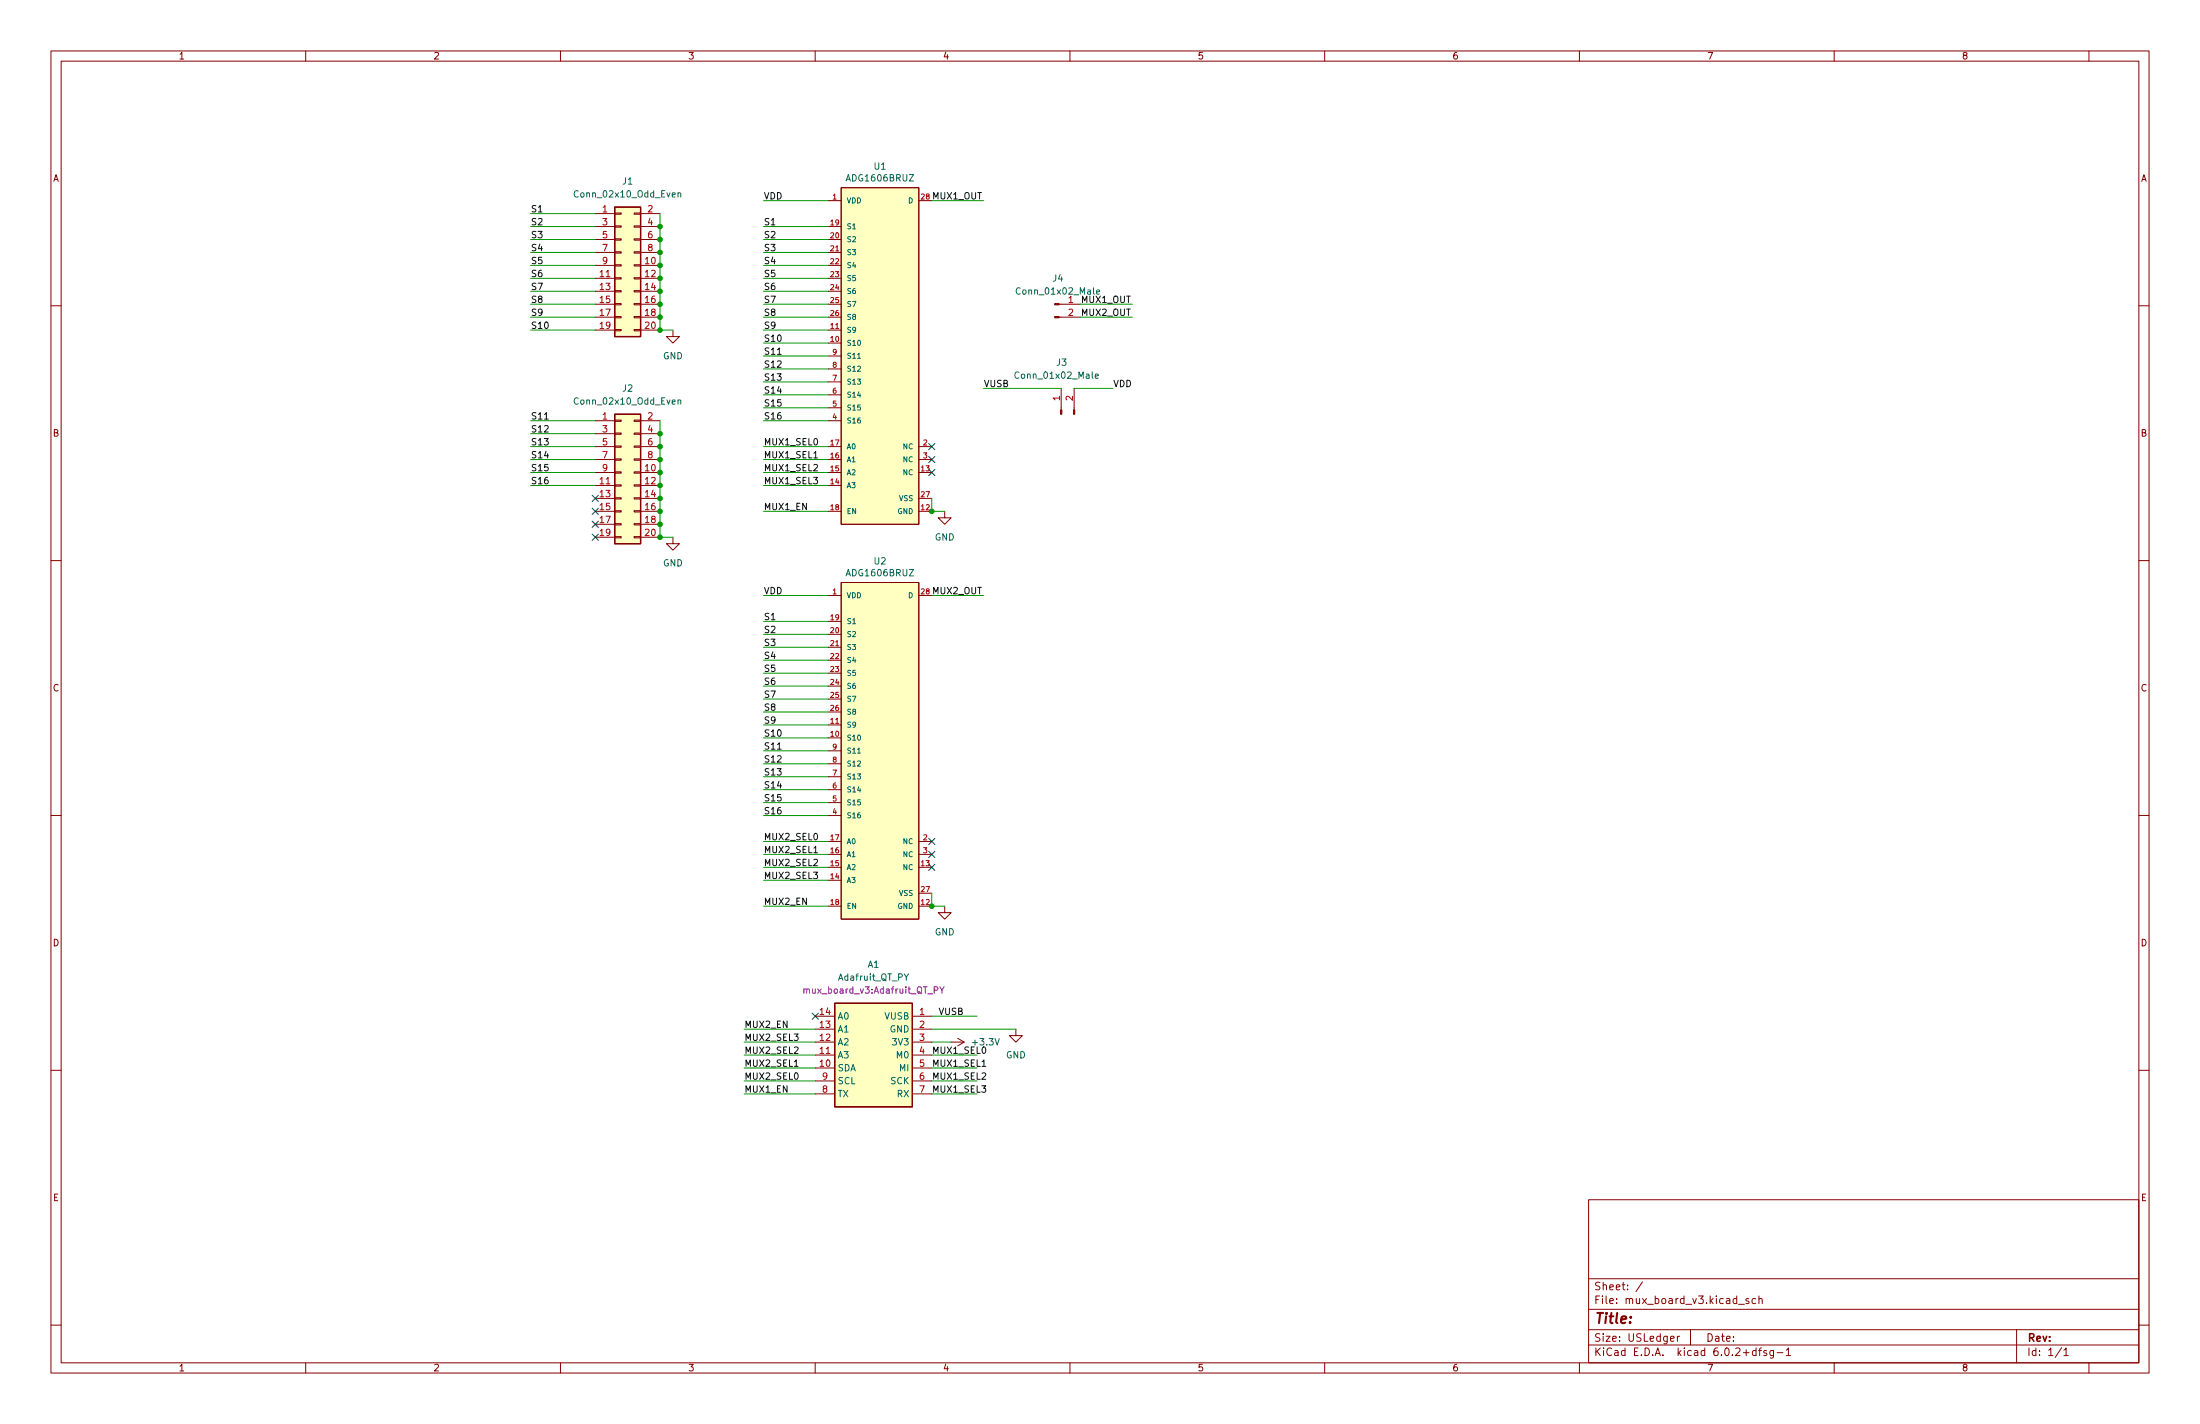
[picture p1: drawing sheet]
<svg xmlns="http://www.w3.org/2000/svg" width="432mm" height="279mm" viewBox="0 0 432 279" stroke-linecap="round" stroke-linejoin="round" font-family="sans-serif">
<g fill="none" stroke="#840000" stroke-width=".2">
<path d="M10 10h411.8v259.4h-411.8zM12 12h407.8v255.4h-407.8zM60 10v2M110 10v2M160 10v2M210 10v2M260 10v2M310 10v2M360 10v2M410 10v2M162.6 39.4h2.5M165.1 36.8h15.2v66.1h-15.2z"/>
<path d="M180.3 39.4h2.6M10 60h2M116.8 44.5h3.8M116.8 47h3.8M116.8 49.5h3.8M116.8 52.1h3.8M116.8 54.6h3.8M116.8 57.2h3.8M116.8 59.7h3.8M116.8 41.9h3.8M120.6 59.6h1.3v.2h-1.3zM120.6 57h1.3v.3h-1.3z"/>
<path d="M120.6 54.5h1.3v.2h-1.3zM120.6 51.9h1.3v.3h-1.3zM120.6 49.4h1.3v.3h-1.3zM120.6 46.9h1.3v.2h-1.3zM120.6 44.3h1.3v.3h-1.3zM120.6 41.8h1.3v.2h-1.3zM124.5 59.6h1.2v.2h-1.2zM124.5 57h1.2v.3h-1.2zM124.5 54.5h1.2v.2h-1.2zM124.5 51.9h1.2v.3h-1.2zM124.5 49.4h1.2v.3h-1.2zM124.5 46.9h1.2v.2h-1.2z"/>
<path d="M124.5 44.3h1.2v.3h-1.2zM124.5 41.8h1.2v.2h-1.2zM125.7 44.5h3.8M125.7 47h3.8M125.7 49.5h3.8M125.7 52.1h3.8M125.7 54.6h3.8M125.7 57.2h3.8M125.7 59.7h3.8M125.7 41.9h3.8M162.6 44.5h2.5M162.6 47h2.5"/>
<path d="M162.6 49.5h2.5M162.6 52.1h2.5M162.6 54.6h2.5M162.6 57.2h2.5M162.6 59.7h2.5M207.9 59.7h4.2M419.8 60h2M116.8 64.8h3.8M116.8 62.2h3.8M120.6 64.6h1.3v.3h-1.3zM120.6 62.1h1.3v.3h-1.3zM124.5 64.6h1.2v.3h-1.2z"/>
<path d="M124.5 62.1h1.2v.3h-1.2zM125.7 64.8h3.8M125.7 62.2h3.8M132.1 64.8v1.2h1.2l-1.2 1.3-1.3-1.3h1.3M162.6 67.3h2.5M162.6 64.8h2.5M162.6 62.2h2.5M162.6 77.5h2.5M162.6 74.9h2.5M162.6 72.4h2.5M162.6 69.9h2.5M207.9 62.2h4.2"/>
<path d="M208.3 76.2v4.2M210.8 76.2v4.2M116.8 92.7h3.8M116.8 95.3h3.8M116.8 90.2h3.8M116.8 87.6h3.8M116.8 97.8h3.8M116.8 82.6h3.8M116.8 85.1h3.8M120.6 97.7h1.3v.2h-1.3zM120.6 95.1h1.3v.3h-1.3zM120.6 92.6h1.3v.2h-1.3z"/>
<path d="M120.6 90h1.3v.3h-1.3zM120.6 87.5h1.3v.3h-1.3zM120.6 85h1.3v.2h-1.3zM120.6 82.4h1.3v.3h-1.3zM124.5 97.7h1.2v.2h-1.2zM124.5 95.1h1.2v.3h-1.2zM124.5 92.6h1.2v.2h-1.2zM124.5 90h1.2v.3h-1.2zM124.5 87.5h1.2v.3h-1.2zM124.5 85h1.2v.2h-1.2zM124.5 82.4h1.2v.3h-1.2zM125.7 92.7h3.8"/>
<path d="M125.7 95.3h3.8M125.7 90.2h3.8M125.7 87.6h3.8M125.7 97.8h3.8M125.7 82.6h3.8M125.7 85.1h3.8M162.6 92.7h2.5M162.6 95.3h2.5M162.6 90.2h2.5M162.6 87.6h2.5M162.6 82.6h2.5M162.6 80h2.5"/>
<path d="M180.3 92.7h2.6M180.3 90.2h2.6M180.3 87.6h2.6M180.3 97.8h2.6M10 110h2M116.8 100.3h3.8M116.8 102.9h3.8M116.8 105.4h3.8M120.6 105.3h1.3v.2h-1.3zM120.6 102.7h1.3v.3h-1.3zM120.6 100.2h1.3v.3h-1.3zM124.5 105.3h1.2v.2h-1.2z"/>
<path d="M124.5 102.7h1.2v.3h-1.2zM124.5 100.2h1.2v.3h-1.2zM125.7 100.3h3.8M125.7 102.9h3.8M125.7 105.4h3.8M132.1 105.4v1.3h1.2l-1.2 1.3-1.3-1.3h1.3M162.6 100.3h2.5M162.6 116.8h2.5M165.1 114.3h15.2v66h-15.2zM180.3 100.3h2.6M180.3 116.8h2.6M185.4 100.3v1.3h1.3l-1.3 1.3-1.3-1.3h1.3"/>
<path d="M419.8 110h2M162.6 121.9h2.5M162.6 124.5h2.5M162.6 127h2.5M162.6 129.5h2.5M162.6 132.1h2.5M162.6 134.6h2.5M162.6 137.2h2.5M162.6 139.7h2.5M10 160h2M162.6 144.8h2.5M162.6 142.2h2.5"/>
<path d="M162.6 157.5h2.5M162.6 154.9h2.5M162.6 152.4h2.5M162.6 149.9h2.5M162.6 147.3h2.5M419.8 160h2M162.6 160h2.5M162.6 177.8h2.5M162.6 170.2h2.5M162.6 172.7h2.5M162.6 167.6h2.5M162.6 165.1h2.5"/>
<path d="M180.3 177.8h2.6M180.3 170.2h2.6M180.3 167.6h2.6M180.3 165.1h2.6M180.3 175.3h2.6M185.4 177.8v1.3h1.3l-1.3 1.2-1.3-1.2h1.3M160 199.4h3.8M179.1 199.4h3.8M10 210h2M160 209.6h3.8M160 212.1h3.8M160 214.6h3.8"/>
<path d="M160 207h3.8M160 204.5h3.8M160 201.9h3.8M179.1 209.6h3.8M179.1 212.1h3.8M179.1 214.6h3.8M179.1 207h3.8M179.1 204.5h3.8M179.1 201.9h3.8M186.7 204.5h2.5M188 203.7l1.2 .8M189.2 204.5l-1.2 .7"/>
<path d="M199.4 201.9v1.3h1.3l-1.3 1.3-1.3-1.3h1.3M419.8 210h2M311.8 235.4h108v32h-108zM10 260h2M311.8 256.9h108M311.8 250.9h108M322.4 251.5l-1.3 1.9M341.2 255.9h1.2M343.2 254.9l-.3-.1-.2 .2v.2l.5 .2v.3h-.5M344.6 254.9l-.4-.1-.3 .3 .1 .6h.6M345.2 254.9l.2-.1 .4 .1 .1 .9M345.2 254.3v1.5"/>
<path d="M419.8 260h2M60 267.4v2M110 267.4v2M160 267.4v2M210 267.4v2M260 267.4v2M310 267.4v2M311.8 263.9h108M311.8 260.9h108M327.9 262.7l.7-.2-.1-.3h-.4l-.2 .2v.7h.6M329.2 262.2v1M329.7 262.2l-.5 .3"/>
<path d="M331.8 260.9v3M344.7 265h-.5l-.3 .3 .2 .6h.6M344.7 264.5v1.5M345.2 265h.5M345.7 264.5l-.3 .2v1.3M346.7 265h-.3l-.2 .2v.2l.5 .1v.4h-.5M348.1 265v1.2l-.3 .3-.4-.1M348.1 265h-.4l-.3 .3 .1 .6h.6M348.8 265.4h1.1M350.6 264.9l.4-.4v1.5M350.6 266h.8M360 267.4v2"/>
<path d="M395.8 260.9v6.5M404.7 264.4l-1.3 1.9M405.1 264.9l.4-.4v1.5M405.1 266h.8M410 267.4v2"/>
</g>
<g fill="#ffffc2" stroke="#ffffc2" stroke-width=".2">
<path d="M165.1 36.8h15.2v66.1h-15.2z"/>
<path d="M163.8 196.9h15.3v20.3h-15.3z"/>
<path d="M165.1 114.3h15.2v66h-15.2z"/>
<path d="M120.6 40.6h5.1v25.4h-5.1z"/>
<path d="M120.6 81.3h5.1v25.4h-5.1z"/>
</g>
<path d="M133.1 37.9h.5v.8M133.1 37.8v.9M215.2 57.3l.6-.1v-.3h-.4l-.2 .2 .1 .6h.5M133.1 78.6l.5-.1v.8M133.1 78.5v.8M168.3 70.3h.6M215 73.8l.6-.1-.1-.3h-.3l-.2 .2v.6h.5M168.3 147.8h.6M177.5 191.1l.4 .6 .4-.6" fill="none" stroke="#006464" stroke-width=".2"/>
<path d="M120.6 40.6h5.1v25.4h-5.1zM120.6 81.3h5.1v25.4h-5.1zM163.8 196.9h15.3v20.3h-15.3z" fill="none" stroke="#840000" stroke-width=".25"/>
<path d="M183.4 194.3l.6-.1v-.5l-.6-.1v1.3M184.5 193.6l.4 .7 .4-.7M184.9 194.3v.6" fill="none" stroke="#840084" stroke-width=".2"/>
<g fill="#840000" stroke="#840000" stroke-width=".2">
<path d="M210.7 80.4h.2v.9h-.2z"/>
<path d="M208.2 80.4h.2v.9h-.2z"/>
<path d="M207 62.1h.9v.3h-.9z"/>
<path d="M207 59.6h.9v.2h-.9z"/>
</g>
<path d="M152.6 69.5h.7M106.9 82.2h.7M159.7 89.8h.8M152.6 147h.7M159.7 167.3h.8M155.9 209.2h.7M192.8 209.2h.7" fill="none" stroke="#0f0f0f" stroke-width=".2"/>
<g fill="none" stroke="#009600" stroke-width=".2">
<path d="M149.9 39.4h12.7M182.9 39.4h10.1M104.1 59.7h12.7M104.1 44.5h12.7M104.1 54.6h12.7M104.1 57.2h12.7M104.1 47h12.7M104.1 52.1h12.7M104.1 49.5h12.7M104.1 41.9h12.7M129.5 41.9v22.9h2.6M149.9 59.7h12.7"/>
<path d="M149.9 44.5h12.7M149.9 54.6h12.7M149.9 57.2h12.7M149.9 47h12.7M149.9 52.1h12.7M149.9 49.5h12.7M212.1 59.7h10.1M104.1 62.2h12.7M104.1 64.8h12.7M149.9 72.4h12.7M149.9 77.5h12.7M149.9 74.9h12.7"/>
<path d="M149.9 67.3h12.7M149.9 62.2h12.7M149.9 64.8h12.7M149.9 69.9h12.7M193 76.2h15.3M210.8 76.2h7.6M212.1 62.2h10.1M104.1 92.7h12.7M104.1 95.3h12.7M104.1 82.6h12.7M104.1 87.6h12.7M104.1 90.2h12.7"/>
<path d="M104.1 85.1h12.7M129.5 82.6v22.8h2.6M149.9 92.7h12.7M149.9 95.3h12.7M149.9 80h12.7M149.9 82.6h12.7M149.9 87.6h12.7M149.9 90.2h12.7M182.9 97.8v2.5h2.5M149.9 100.3h12.7M149.9 116.8h12.7M182.9 116.8h10.1"/>
<path d="M149.9 137.2h12.7M149.9 121.9h12.7M149.9 132.1h12.7M149.9 124.5h12.7M149.9 129.5h12.7M149.9 127h12.7M149.9 139.7h12.7M149.9 134.6h12.7M149.9 142.2h12.7M149.9 157.5h12.7M149.9 152.4h12.7M149.9 149.9h12.7"/>
<path d="M149.9 154.9h12.7M149.9 147.3h12.7M149.9 144.8h12.7M149.9 165.1h12.7M149.9 170.2h12.7M149.9 167.6h12.7M149.9 160h12.7M149.9 177.8h12.7M149.9 172.7h12.7M182.9 175.3v2.5h2.5M182.9 199.4h8.9M146 212.1h14"/>
<path d="M146 209.6h14M146 214.6h14M146 204.5h14M146 207h14M146 201.9h14M182.9 212.1h8.9M182.9 209.6h8.9M182.9 214.6h8.9M182.9 204.5h3.8M182.9 207h8.9M182.9 201.9h16.5"/>
</g>
<g fill="none" stroke="#000084" stroke-width=".2">
<path d="M116.2 97.2l1.2 1.2M116.2 99.7l1.2 1.2M117.4 97.2l-1.2 1.2M117.4 99.7l-1.2 1.2M182.3 92.1l1.2 1.2M182.3 89.6l1.2 1.2M182.3 87l1.2 1.2M183.5 92.1l-1.2 1.2M183.5 89.6l-1.2 1.2M183.5 87l-1.2 1.2M116.2 104.8l1.2 1.2M116.2 102.3l1.2 1.2"/>
<path d="M117.4 104.8l-1.2 1.2M117.4 102.3l-1.2 1.2M182.3 169.6l1.2 1.2M182.3 167l1.2 1.2M182.3 164.5l1.2 1.2M183.5 169.6l-1.2 1.2M183.5 167l-1.2 1.2M183.5 164.5l-1.2 1.2M159.4 198.8l1.2 1.2M160.6 198.8l-1.2 1.2"/>
</g>
<g fill="#009600" stroke="#009600" stroke-width=".2">
<circle cx="182.9" cy="100.3" r=".46"/>
<circle cx="129.5" cy="102.9" r=".46"/>
<circle cx="129.5" cy="100.3" r=".46"/>
<circle cx="129.5" cy="105.4" r=".46"/>
<circle cx="129.5" cy="97.8" r=".46"/>
<circle cx="182.9" cy="177.8" r=".46"/>
<circle cx="129.5" cy="85.1" r=".46"/>
<circle cx="129.5" cy="87.6" r=".46"/>
<circle cx="129.5" cy="92.7" r=".46"/>
<circle cx="129.5" cy="95.3" r=".46"/>
<circle cx="129.5" cy="90.2" r=".46"/>
<circle cx="129.5" cy="64.8" r=".46"/>
<circle cx="129.5" cy="59.7" r=".46"/>
<circle cx="129.5" cy="62.2" r=".46"/>
<circle cx="129.5" cy="47" r=".46"/>
<circle cx="129.5" cy="44.5" r=".46"/>
<circle cx="129.5" cy="49.5" r=".46"/>
<circle cx="129.5" cy="52.1" r=".46"/>
<circle cx="129.5" cy="54.6" r=".46"/>
<circle cx="129.5" cy="57.2" r=".46"/>
</g>
<text font-size="2.8" fill="#840000" x="312.8" y="259.7">Title:</text>
<g font-size="2.1" fill="#840000">
<text x="312.8" y="255.9">File: mux_board_v3.kicad_sch</text>
<text x="312.8" y="253.2">Sheet: /</text>
<text x="312.8" y="263.2">Size: USLedger</text>
<text x="334.8" y="263.2">Date:</text>
<text x="397.8" y="263.2">Rev:</text>
<text x="312.8" y="266">KiCad E.D.A. kicad 6.0.2+dfsg-1</text>
<text x="397.8" y="266">Id: 1/1</text>
</g>
<g font-size="1.8" fill="#840000">
<text x="35" y="11.7">1</text>
<text x="85" y="11.7">2</text>
<text x="135" y="11.7">3</text>
<text x="185" y="11.7">4</text>
<text x="235" y="11.7">5</text>
<text x="285" y="11.7">6</text>
<text x="335" y="11.7">7</text>
<text x="385" y="11.7">8</text>
<text x="10.3" y="35.6">A</text>
<text x="420.1" y="35.6">A</text>
<text x="10.3" y="85.7">B</text>
<text x="420.1" y="85.7">B</text>
<text x="10.3" y="135.6">C</text>
<text x="420.1" y="135.6">C</text>
<text x="10.3" y="185.7">D</text>
<text x="420.1" y="185.7">D</text>
<text x="10.4" y="235.7">E</text>
<text x="420.2" y="235.7">E</text>
<text x="35" y="269.1">1</text>
<text x="85" y="269.1">2</text>
<text x="135" y="269.1">3</text>
<text x="185" y="269.1">4</text>
<text x="235" y="269.1">5</text>
<text x="285" y="269.1">6</text>
<text x="335" y="269.1">7</text>
<text x="385" y="269.1">8</text>
</g>
<g font-size="1.8" fill="#006464">
<text x="166.3" y="35.6">ADG1606BRUZ</text>
<text x="171.6" y="33.3">U1</text>
<text x="113.1" y="38.7">Conn_02x10_Odd_Even</text>
<text x="122.2" y="36.2">J1</text>
<text x="200" y="57.8">Conn_01x02_Male</text>
<text x="206.7" y="55.2">J4</text>
<text x="130.1" y="70.5">GND</text>
<text x="207.4" y="71.8">J3</text>
<text x="122.2" y="76.8">J2</text>
<text x="199.7" y="74.3">Conn_01x02_Male</text>
<text x="113.1" y="79.4">Conn_02x10_Odd_Even</text>
<text x="183.5" y="106">GND</text>
<text x="130.1" y="111.1">GND</text>
<text x="166.3" y="113.1">ADG1606BRUZ</text>
<text x="171.6" y="110.7">U2</text>
<text x="183.5" y="183.5">GND</text>
<text x="170.3" y="189.9">A1</text>
<text x="164.7" y="192.4">Adafruit_QT_PY</text>
<text x="164.3" y="202.6">A1</text>
<text x="164.3" y="200">A0</text>
<text x="173.6" y="200">VUSB</text>
<text x="174.6" y="202.6">GND</text>
<text x="164.3" y="207.6">A3</text>
<text x="164.3" y="205.1">A2</text>
<text x="175.4" y="205.1">3V3</text>
<text x="176.1" y="207.6">M0</text>
<text x="191.1" y="205.1">+3.3V</text>
<text x="197.4" y="207.6">GND</text>
<text x="164.3" y="210.2">SDA</text>
<text x="164.3" y="215.3">TX</text>
<text x="164.3" y="212.7">SCL</text>
<text x="174.8" y="212.7">SCK</text>
<text x="176.1" y="215.3">RX</text>
<text x="176.6" y="210.2">MI</text>
</g>
<g font-size="1.8" fill="#0f0f0f">
<text x="104.1" y="41.6">S1</text>
<text x="149.9" y="39.1">VDD</text>
<text x="182.9" y="39.1">MUX1_OUT</text>
<text x="104.1" y="44.2">S2</text>
<text x="104.1" y="46.7">S3</text>
<text x="149.9" y="44.2">S1</text>
<text x="149.9" y="46.7">S2</text>
<text x="104.1" y="49.3">S4</text>
<text x="104.1" y="51.8">S5</text>
<text x="149.9" y="51.8">S4</text>
<text x="149.9" y="49.3">S3</text>
<text x="104.1" y="54.3">S6</text>
<text x="104.1" y="56.9">S7</text>
<text x="104.1" y="59.4">S8</text>
<text x="149.9" y="59.4">S7</text>
<text x="149.9" y="56.9">S6</text>
<text x="149.9" y="54.3">S5</text>
<text x="212.1" y="59.4">MUX1_OUT</text>
<text x="104.1" y="62">S9</text>
<text x="104.1" y="64.5">S10</text>
<text x="149.9" y="64.5">S9</text>
<text x="149.9" y="62">S8</text>
<text x="212.1" y="62">MUX2_OUT</text>
<text x="149.9" y="69.6">S11</text>
<text x="149.9" y="67">S10</text>
<text x="149.9" y="72.1">S12</text>
<text x="149.9" y="74.7">S13</text>
<text x="149.9" y="77.2">S14</text>
<text x="193" y="75.9">VUSB</text>
<text x="218.4" y="75.9">VDD</text>
<text x="104.1" y="82.3">S11</text>
<text x="149.9" y="79.7">S15</text>
<text x="149.9" y="82.3">S16</text>
<text x="104.1" y="89.9">S14</text>
<text x="104.1" y="84.8">S12</text>
<text x="104.1" y="87.4">S13</text>
<text x="149.9" y="89.9">MUX1_SEL1</text>
<text x="149.9" y="87.4">MUX1_SEL0</text>
<text x="104.1" y="92.4">S15</text>
<text x="104.1" y="95">S16</text>
<text x="149.9" y="95">MUX1_SEL3</text>
<text x="149.9" y="92.4">MUX1_SEL2</text>
<text x="149.9" y="100.1">MUX1_EN</text>
<text x="149.9" y="116.6">VDD</text>
<text x="182.9" y="116.6">MUX2_OUT</text>
<text x="149.9" y="121.7">S1</text>
<text x="149.9" y="124.2">S2</text>
<text x="149.9" y="126.7">S3</text>
<text x="149.9" y="129.3">S4</text>
<text x="149.9" y="131.8">S5</text>
<text x="149.9" y="134.4">S6</text>
<text x="149.9" y="136.9">S7</text>
<text x="149.9" y="142">S9</text>
<text x="149.9" y="139.4">S8</text>
<text x="149.9" y="144.5">S10</text>
<text x="149.9" y="147.1">S11</text>
<text x="149.9" y="149.6">S12</text>
<text x="149.9" y="154.7">S14</text>
<text x="149.9" y="152.1">S13</text>
<text x="149.9" y="157.2">S15</text>
<text x="149.9" y="159.8">S16</text>
<text x="149.9" y="167.4">MUX2_SEL1</text>
<text x="149.9" y="164.8">MUX2_SEL0</text>
<text x="149.9" y="172.5">MUX2_SEL3</text>
<text x="149.9" y="169.9">MUX2_SEL2</text>
<text x="149.9" y="177.5">MUX2_EN</text>
<text x="146" y="201.7">MUX2_EN</text>
<text x="184.1" y="199.1">VUSB</text>
<text x="146" y="206.7">MUX2_SEL2</text>
<text x="146" y="204.2">MUX2_SEL3</text>
<text x="146" y="209.3">MUX2_SEL1</text>
<text x="182.9" y="206.7">MUX1_SEL0</text>
<text x="182.9" y="209.3">MUX1_SEL1</text>
<text x="146" y="211.8">MUX2_SEL0</text>
<text x="146" y="214.4">MUX1_EN</text>
<text x="182.9" y="214.4">MUX1_SEL3</text>
<text x="182.9" y="211.8">MUX1_SEL2</text>
</g>
<g font-size="1.8" fill="#a90000">
<text x="118.3" y="41.7">1</text>
<text x="127.1" y="41.7">2</text>
<text x="118.3" y="44.2">3</text>
<text x="118.3" y="46.7">5</text>
<text x="127.1" y="44.2">4</text>
<text x="127.1" y="46.7">6</text>
<text x="118.3" y="49.3">7</text>
<text x="118.3" y="51.8">9</text>
<text x="126.7" y="51.8">10</text>
<text x="127.1" y="49.3">8</text>
<text x="117.8" y="54.4">11</text>
<text x="117.8" y="56.9">13</text>
<text x="117.8" y="59.4">15</text>
<text x="126.7" y="54.4">12</text>
<text x="126.7" y="56.9">14</text>
<text x="126.7" y="59.4">16</text>
<text x="209.7" y="59.4">1</text>
<text x="117.8" y="62">17</text>
<text x="117.8" y="64.5">19</text>
<text x="126.7" y="62">18</text>
<text x="126.7" y="64.5">20</text>
<text x="209.7" y="62">2</text>
<text x="118.3" y="82.3">1</text>
<text x="127.1" y="82.3">2</text>
<text x="208" y="78.6" transform="rotate(-90 208 78.6)">1</text>
<text x="210.6" y="78.6" transform="rotate(-90 210.6 78.6)">2</text>
<text x="118.3" y="84.8">3</text>
<text x="118.3" y="87.4">5</text>
<text x="118.3" y="89.9">7</text>
<text x="127.1" y="84.8">4</text>
<text x="127.1" y="87.4">6</text>
<text x="127.1" y="89.9">8</text>
<text x="117.8" y="95">11</text>
<text x="118.3" y="92.5">9</text>
<text x="126.7" y="92.5">10</text>
<text x="126.7" y="95">12</text>
<text x="117.8" y="97.5">13</text>
<text x="117.8" y="100.1">15</text>
<text x="126.7" y="97.5">14</text>
<text x="126.7" y="100.1">16</text>
<text x="117.8" y="102.6">17</text>
<text x="117.8" y="105.2">19</text>
<text x="126.7" y="102.6">18</text>
<text x="126.7" y="105.2">20</text>
<text x="160.9" y="201.7">13</text>
<text x="160.9" y="199.1">14</text>
<text x="180.5" y="199.1">1</text>
<text x="180.5" y="201.7">2</text>
<text x="160.9" y="209.3">10</text>
<text x="160.9" y="206.8">11</text>
<text x="160.9" y="204.2">12</text>
<text x="180.5" y="209.3">5</text>
<text x="180.5" y="204.2">3</text>
<text x="180.5" y="206.8">4</text>
<text x="161.4" y="214.4">8</text>
<text x="161.4" y="211.8">9</text>
<text x="180.5" y="211.8">6</text>
<text x="180.5" y="214.4">7</text>
</g>
<text font-size="1.8" fill="#840084" x="158.1" y="194.9">mux_board_v3:Adafruit_QT_PY</text>
<g font-size="1.4" fill="#a90000">
<text x="163.4" y="39.1">1</text>
<text x="180.8" y="39.1">28</text>
<text x="163" y="44.2">19</text>
<text x="163" y="46.7">20</text>
<text x="163" y="49.3">21</text>
<text x="163" y="51.8">22</text>
<text x="163" y="54.4">23</text>
<text x="163" y="56.9">24</text>
<text x="163" y="59.4">25</text>
<text x="163" y="64.5">11</text>
<text x="163" y="62">26</text>
<text x="163" y="67.1">10</text>
<text x="163.4" y="69.6">9</text>
<text x="163.4" y="77.2">6</text>
<text x="163.4" y="74.7">7</text>
<text x="163.4" y="72.1">8</text>
<text x="163.4" y="82.3">4</text>
<text x="163.4" y="79.8">5</text>
<text x="163" y="89.9">16</text>
<text x="163" y="87.4">17</text>
<text x="181.2" y="87.4">2</text>
<text x="181.2" y="89.9">3</text>
<text x="163" y="95">14</text>
<text x="163" y="92.5">15</text>
<text x="180.8" y="92.5">13</text>
<text x="163" y="100.1">18</text>
<text x="180.8" y="100.1">12</text>
<text x="180.8" y="97.5">27</text>
<text x="163.4" y="116.6">1</text>
<text x="180.8" y="116.6">28</text>
<text x="163" y="121.7">19</text>
<text x="163" y="124.2">20</text>
<text x="163" y="126.7">21</text>
<text x="163" y="129.3">22</text>
<text x="163" y="131.8">23</text>
<text x="163" y="134.4">24</text>
<text x="163" y="136.9">25</text>
<text x="163" y="142">11</text>
<text x="163" y="139.4">26</text>
<text x="163" y="144.5">10</text>
<text x="163.4" y="149.6">8</text>
<text x="163.4" y="147.1">9</text>
<text x="163.4" y="154.7">6</text>
<text x="163.4" y="152.1">7</text>
<text x="163.4" y="159.8">4</text>
<text x="163.4" y="157.2">5</text>
<text x="163" y="167.4">16</text>
<text x="163" y="164.8">17</text>
<text x="181.2" y="164.8">2</text>
<text x="181.2" y="167.4">3</text>
<text x="163" y="172.5">14</text>
<text x="163" y="169.9">15</text>
<text x="180.8" y="169.9">13</text>
<text x="163" y="177.5">18</text>
<text x="180.8" y="177.5">12</text>
<text x="180.8" y="175">27</text>
</g>
<g font-size="1.4" fill="#006464">
<text x="166.1" y="39.9">VDD</text>
<text x="178.3" y="39.9">D</text>
<text x="166.1" y="45">S1</text>
<text x="166.1" y="47.5">S2</text>
<text x="166.1" y="50">S3</text>
<text x="166.1" y="52.6">S4</text>
<text x="166.1" y="55.1">S5</text>
<text x="166.1" y="57.7">S6</text>
<text x="166.1" y="65.3">S9</text>
<text x="166.1" y="60.2">S7</text>
<text x="166.1" y="62.7">S8</text>
<text x="166.1" y="67.8">S10</text>
<text x="166.1" y="70.4">S11</text>
<text x="166.1" y="78">S14</text>
<text x="166.1" y="75.4">S13</text>
<text x="166.1" y="72.9">S12</text>
<text x="166.1" y="83.1">S16</text>
<text x="166.1" y="80.5">S15</text>
<text x="166.1" y="88.1">A0</text>
<text x="177.3" y="88.1">NC</text>
<text x="166.1" y="95.8">A3</text>
<text x="166.1" y="93.2">A2</text>
<text x="166.1" y="90.7">A1</text>
<text x="177.3" y="93.2">NC</text>
<text x="177.3" y="90.7">NC</text>
<text x="166.1" y="100.8">EN</text>
<text x="176.2" y="100.8">GND</text>
<text x="176.5" y="98.3">VSS</text>
<text x="166.1" y="117.3">VDD</text>
<text x="178.3" y="117.3">D</text>
<text x="166.1" y="122.4">S1</text>
<text x="166.1" y="125">S2</text>
<text x="166.1" y="127.5">S3</text>
<text x="166.1" y="130">S4</text>
<text x="166.1" y="132.6">S5</text>
<text x="166.1" y="135.1">S6</text>
<text x="166.1" y="137.7">S7</text>
<text x="166.1" y="142.7">S9</text>
<text x="166.1" y="140.2">S8</text>
<text x="166.1" y="145.3">S10</text>
<text x="166.1" y="147.8">S11</text>
<text x="166.1" y="155.4">S14</text>
<text x="166.1" y="152.9">S13</text>
<text x="166.1" y="150.4">S12</text>
<text x="166.1" y="160.5">S16</text>
<text x="166.1" y="158">S15</text>
<text x="166.1" y="165.6">A0</text>
<text x="177.3" y="165.6">NC</text>
<text x="166.1" y="173.2">A3</text>
<text x="166.1" y="170.7">A2</text>
<text x="166.1" y="168.1">A1</text>
<text x="177.3" y="170.7">NC</text>
<text x="177.3" y="168.1">NC</text>
<text x="166.1" y="178.3">EN</text>
<text x="176.2" y="178.3">GND</text>
<text x="176.5" y="175.8">VSS</text>
</g>
</svg>
